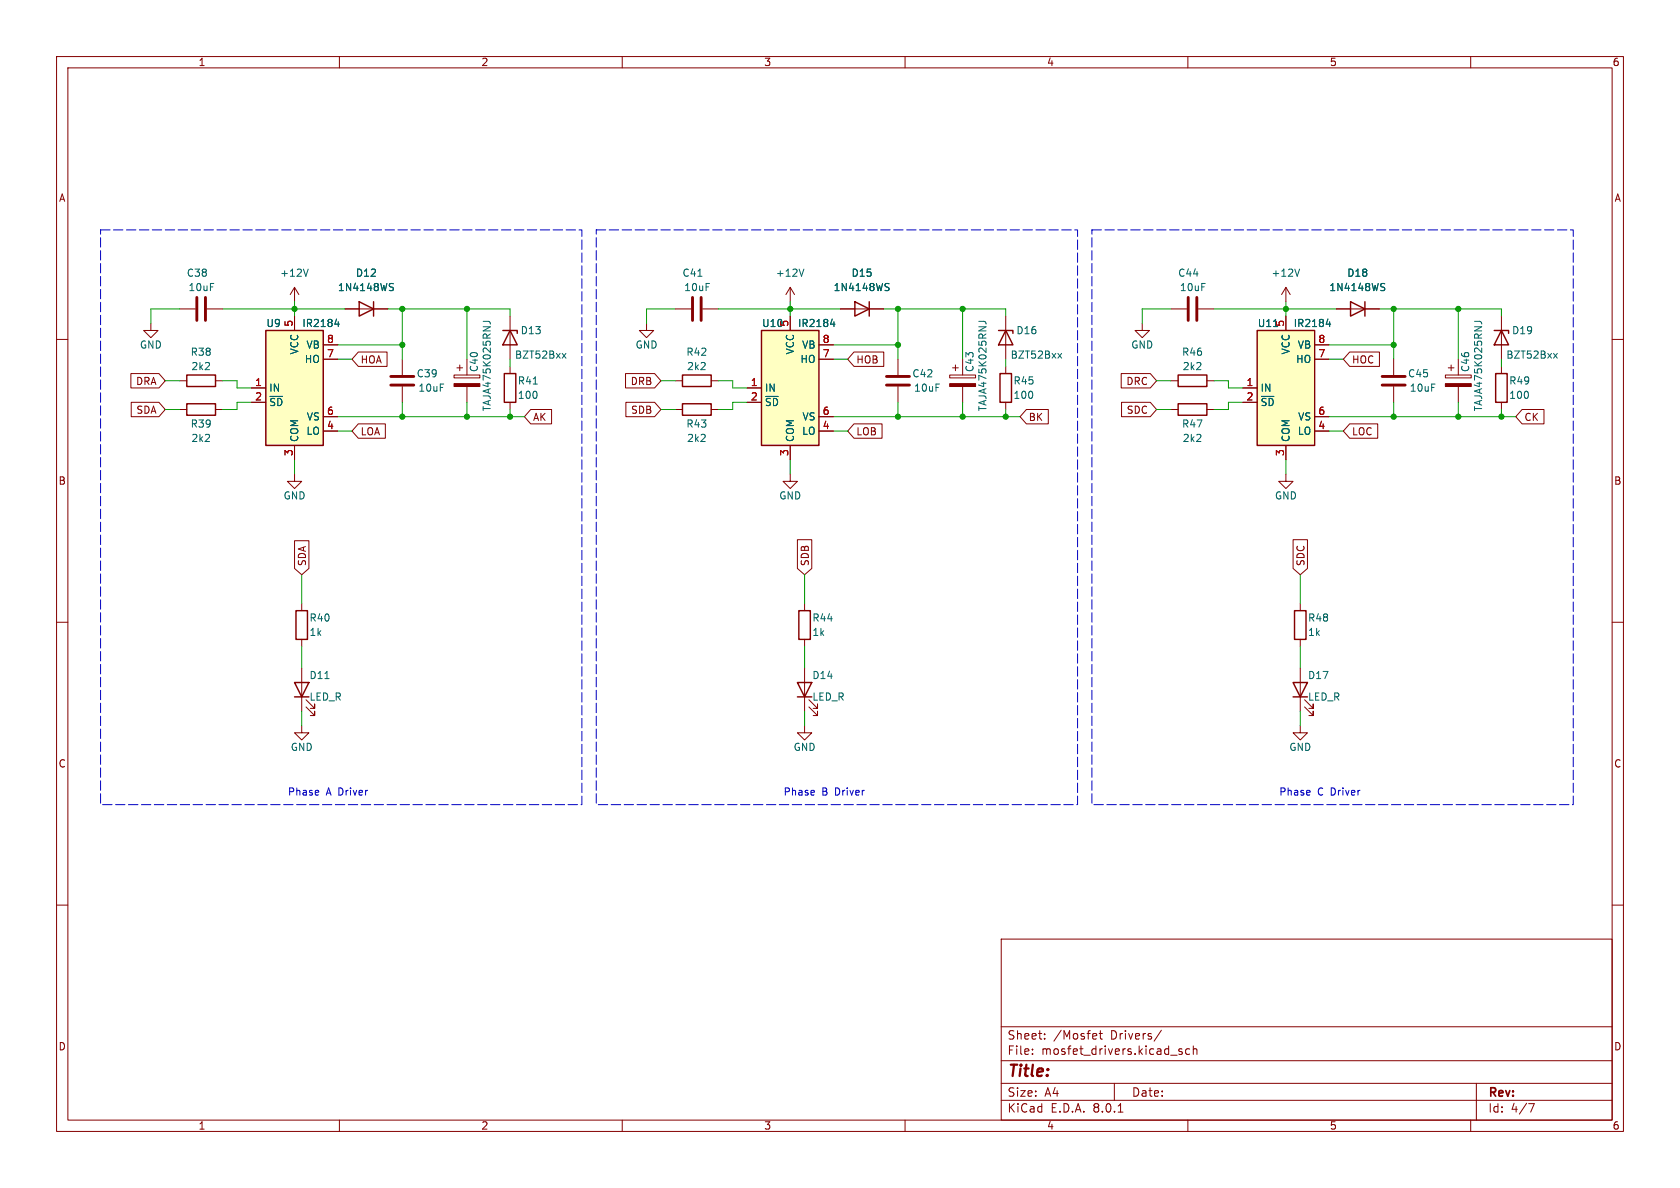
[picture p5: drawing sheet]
<svg xmlns="http://www.w3.org/2000/svg" width="297mm" height="210mm" viewBox="0 0 297 210" stroke-linecap="round" stroke-linejoin="round" font-family="sans-serif">
<g fill="none" stroke="#840000" stroke-width=".18">
<path d="M10 10h277v190h-277zM12 12h273v186h-273zM60 10v2M110 10v2M160 10v2M210 10v2M260 10v2M10 60h2M52.1 50.8l-.8 1.3M52.1 50.8v2.5M52.1 50.8l.7 1.3M201.9 57.2v1.2h1.3l-1.3 1.3-1.2-1.3h1.2"/>
<path d="M207 54.6h2.8M211.8 54.6h2.8M285 60h2M207 67.3h1.3M207 72.4h1.3M213.4 67.3h1.2M213.4 72.4h1.2M10 110h2M285 110h2M10 160h2M285 160h2M177 166h108v32h-108z"/>
<path d="M60 198v2M110 198v2M160 198v2M177 194.5h108M177 191.5h108M177 187.5h108M177 181.5h108M182.5 186.3v.1M182.5 185.5v.1M184.7 183.6v.1M184.7 182.8v.1M193.7 182.7l.2 .4-.7 .1"/>
<path d="M193.8 183.6l-.1 .1M194.3 182.7h.6M194.5 182.2v1.3l.4 .2M197 191.5v3M197.7 196.6h.8M205.3 182.1l-1.3 2M209 185.5l-.4-.1-.2 .2 .1 .2 .5 .2v.3h-.6M210 198v2M210.3 185.5l-.4-.1-.3 .3v.4l.1 .2h.6M211 185.5l.2-.1 .3 .1 .1 .9M211 184.9v1.5M260 198v2"/>
<path d="M261 191.5v6.5M270.2 195.1h1l-.6 1.5"/>
</g>
<path d="M54.5 47.6l-.4 1.2" fill="none" stroke="#006464" stroke-width=".18"/>
<path d="M210.1 52.6v4M211.6 52.6v4" fill="none" stroke="#840000" stroke-width=".51"/>
<path d="M208.3 66.3h5.1v2h-5.1zM208.3 71.4h5.1v2h-5.1z" fill="none" stroke="#840000" stroke-width=".25"/>
<path d="M222.2 58.4h10.2v20.3h-10.2z" fill="#ffffc2"/>
<path d="M222.2 58.4h10.2v20.3h-10.2zM238.8 53.3l2.5 1.3-2.5 1.3zM241.3 53.3v2.6M176.8 66h2v5.1h-2z" fill="none" stroke="#840000" stroke-width=".25"/>
<g fill="none" stroke="#840000" stroke-width=".18">
<path d="M114.3 57.2v1.2h1.3l-1.3 1.3-1.3-1.3h1.3M227.3 50.8v2.5M227.3 55.9v2.5M227.3 50.8l-.7 1.3M227.3 50.8l.8 1.3M236.2 54.6h7.6M177.8 64.8v1.2M177.8 71.1v1.3M219.7 68.6h2.5M219.7 71.1h2.5M227.3 78.7v2.6M232.4 76.2h2.5"/>
<path d="M232.4 73.7h2.5M232.4 63.5h2.5M232.4 61h2.5"/>
</g>
<path d="M225.1 57.7h.8M229.7 47.6l-.4 1.2M234.5 57.3h.7M235.1 56.9v.8M244.3 50.7l.4 .1 .1 .3-.2 .3h-.3M244.3 50.1l.5 .1" fill="none" stroke="#006464" stroke-width=".18"/>
<path d="M134.6 58.4h10.2v20.3h-10.2z" fill="#ffffc2"/>
<g fill="none" stroke="#840000" stroke-width=".25">
<path d="M63.5 53.3l2.5 1.3-2.5 1.3zM66 53.3v2.6M88.9 58.4h2.5v.5M90.2 58.4l1.2 2.6h-2.5zM134.6 58.4h10.2v20.3h-10.2zM151.1 53.3l2.6 1.3-2.6 1.3zM153.7 53.3v2.6M176.5 58.4h2.6v.5M177.8 58.4l1.3 2.6h-2.6zM33 71.4h5.1v2h-5.1zM89.2 66h2v5.1h-2zM120.6 66.3h5.1v2h-5.1z"/>
<path d="M120.6 71.4h5.1v2h-5.1zM52.3 108h2.1v5h-2.1zM141.2 108h2.1v5h-2.1zM52.1 120.7h2.5l-1.3 2.5zM52.1 123.2h2.5M141 120.7h2.5l-1.3 2.5zM141 123.2h2.5"/>
</g>
<g fill="none" stroke="#840000" stroke-width=".18">
<path d="M26.7 57.2v1.2h1.2l-1.2 1.3-1.3-1.3h1.3M61 54.6h7.6M90.2 55.9v7.6M119.4 54.6h2.8M124.2 54.6h2.8M139.7 50.8v2.5M139.7 55.9v2.5M139.7 50.8l-.8 1.3M139.7 50.8l.8 1.3M148.6 54.6h7.6M177.8 55.9v7.6M31.7 72.4h1.3"/>
<path d="M38.1 72.4h1.3M80.3 66.3h4.5v.5h-4.5zM80.8 65h1M81.3 64.5v1M82.5 63.5v2.8M82.5 68.3v2.8M90.2 64.8v1.2M90.2 71.1v1.3M119.4 67.3h1.2M119.4 72.4h1.2M125.7 67.3h1.3M125.7 72.4h1.3"/>
<path d="M132.1 68.6h2.5M132.1 71.1h2.5M139.7 78.7v2.6M144.8 76.2h2.5M144.8 73.7h2.5M144.8 63.5h2.5M144.8 61h2.5M158.7 63.5v2.8M158.7 68.3v2.8M167.9 66.3h4.6v.5h-4.6zM168.4 65h1M168.9 64.5v1"/>
<path d="M170.2 63.5v2.8M170.2 68.3v2.8M246.4 63.5v2.8M246.4 68.3v2.8M52.1 83.8v1.3h1.2l-1.2 1.3-1.3-1.3h1.3M139.7 83.8v1.3h1.3l-1.3 1.3-1.3-1.3h1.3M53.3 106.7v1.3M53.3 113v1.3M53.3 118.1v7.6M142.2 106.7v1.3M142.2 113v1.3M142.2 118.1v7.6"/>
<path d="M53.3 128.3v1.2h1.3l-1.3 1.3-1.2-1.3h1.2M54.1 125l1.5 1.5v-.8v.8h-.7M54.1 123.7l1.5 1.5v-.7v.7h-.7M142.2 128.3v1.2h1.3l-1.3 1.3-1.2-1.3h1.2M143 125l1.5 1.5v-.8v.8h-.7M143 123.7l1.5 1.5v-.7v.7h-.7"/>
</g>
<g fill="none" stroke="#006464" stroke-width=".18">
<path d="M69.1 50.7l.3 .1 .1 .3-.2 .3h-.3M69.1 50.1l.4 .1M85.4 56.8h.9a.41 .41 0 0 1 .4 .5M123.4 48.8h.7M142.1 47.6l-.4 1.2M146.8 57.3h.8M147.4 56.9v.8M156.7 50.7l.4 .1 .1 .3-.3 .3h-.3M156.7 50.1l.5 .1M173 56.8h1a.41 .41 0 0 1 .3 .5M94.3 67.9h.7M99.4 62.5l.7 .8"/>
<path d="M100.1 62.5l-.7 .8M187 62.5l.7 .8M187.7 62.5l-.7 .8M57.4 120h.8"/>
</g>
<path d="M122.4 52.6v4M124 52.6v4M156.7 68.1h4.1M156.7 66.5h4.1M244.3 68.1h4.1M244.3 66.5h4.1" fill="none" stroke="#840000" stroke-width=".51"/>
<g fill="#840000" stroke="#840000" stroke-width=".18">
<path d="M167.9 67.8h4.6v.5h-4.6z"/>
<path d="M80.3 67.8h4.5v.5h-4.5z"/>
</g>
<path d="M47 58.4h10.1v20.3h-10.1z" fill="#ffffc2"/>
<path d="M47 58.4h10.1v20.3h-10.1zM264.2 58.4h2.5v.5M265.4 58.4l1.3 2.6h-2.5zM33 66.3h5.1v2h-5.1zM264.4 66h2v5.1h-2zM228.9 108h2v5h-2zM228.6 120.7h2.5l-1.2 2.5zM228.6 123.2h2.5" fill="none" stroke="#840000" stroke-width=".25"/>
<g fill="none" stroke="#840000" stroke-width=".18">
<path d="M31.7 54.6h2.8M36.6 54.6h2.8M52.1 55.9v2.5M61 54.6h2.5M66 54.6h2.6M139.7 55.9v2.5M148.6 54.6h2.5M153.7 54.6h2.5M227.3 55.9v2.5M236.2 54.6h2.6M241.3 54.6h2.5M265.4 55.9v7.6"/>
<path d="M23.1 66h5l1.1 1.3-1.1 1.3h-5zM23.2 71.1h4.9l1.1 1.3-1.1 1.3h-4.9zM31.7 67.3h1.3M38.1 67.3h1.3M44.4 68.6h2.6M44.4 71.1h2.6M52.1 78.7v2.6M57.1 76.2h2.6M57.1 73.7h2.6M57.1 63.5h2.6M57.1 61h2.6M63.3 74.9h4.8v2.6h-4.8l-1.1-1.3z"/>
<path d="M63.3 62.2h5.1v2.6h-5.1l-1.1-1.3zM71.1 63.5v2.8M71.1 68.3v2.8M93.8 72.4h3.7v2.5h-3.7l-1.1-1.2zM110.6 66h5.1l1.1 1.3-1.1 1.3h-5.1zM110.6 71.1h5.1l1.1 1.3-1.1 1.3h-5.1zM132.1 68.6h2.5M132.1 71.1h2.5M139.7 78.7v2.6M144.8 76.2h2.5M144.8 73.7h2.5M144.8 63.5h2.5"/>
<path d="M144.8 61h2.5M151 74.9h4.9v2.6h-4.9l-1.1-1.3zM151 62.2h5.2v2.6h-5.2l-1.1-1.3zM181.5 72.4h3.8v2.5h-3.8l-1.2-1.2zM198.2 66h5.2l1.1 1.3-1.1 1.3h-5.2zM198.3 71.1h5.1l1.1 1.3-1.1 1.3h-5.1zM219.7 68.6h2.5M219.7 71.1h2.5M227.3 78.7v2.6M232.4 76.2h2.5M232.4 73.7h2.5M232.4 63.5h2.5"/>
<path d="M232.4 61h2.5M238.6 62.2h5.3v2.6h-5.3l-1.1-1.3zM238.6 74.9h5v2.6h-5l-1.1-1.3zM255.5 66.3h4.6v.5h-4.6zM256 65h1M256.5 64.5v1M257.8 63.5v2.8M257.8 68.3v2.8M265.4 64.8v1.2M265.4 71.1v1.3M269.1 72.4h3.9v2.5h-3.9l-1.1-1.2zM52.1 95.6h2.5v4.9l-1.3 1.1-1.2-1.1z"/>
<path d="M141 95.4h2.5v5.1l-1.3 1.1-1.2-1.1zM227.3 83.8v1.3h1.3l-1.3 1.3-1.2-1.3h1.2M228.6 95.4h2.5v5.1l-1.2 1.1-1.3-1.1zM229.9 106.7v1.3M229.9 113v1.3M229.9 118.1v7.6M229.9 128.3v1.2h1.2l-1.2 1.3-1.3-1.3h1.3M230.6 125l1.6 1.5v-.8v.8h-.8M230.6 123.7l1.6 1.5v-.7v.7h-.8"/>
</g>
<g fill="none" stroke="#006464" stroke-width=".18">
<path d="M59.2 57.3h.8M59.8 56.9v.8M69.1 50.7l.3 .1 .1 .3-.2 .3h-.3M69.1 50.1l.4 .1M146.8 57.3h.8M147.4 56.9v.8M156.7 50.7l.4 .1 .1 .3-.3 .3h-.3M156.7 50.1l.5 .1M225.1 57.7h.8M234.5 57.3h.7M235.1 56.9v.8M244.3 50.7l.4 .1 .1 .3-.2 .3h-.3"/>
<path d="M244.3 50.1l.5 .1M260.7 56.8h.9a.41 .41 0 0 1 .3 .5M274.6 62.5l.7 .8M275.3 62.5l-.7 .8"/>
</g>
<path d="M34.8 52.6v4M36.3 52.6v4M69.1 68.1h4.1M69.1 66.5h4.1" fill="none" stroke="#840000" stroke-width=".51"/>
<path d="M255.5 67.8h4.6v.5h-4.6z" fill="#840000" stroke="#840000" stroke-width=".18"/>
<path d="M17.8 40.6h85.1v101.6h-85.1zM105.4 40.6h85.1v101.6h-85.1zM193 40.6h85.1v101.6h-85.1z" fill="none" stroke="#0000c2" stroke-width=".18" stroke-dasharray="1.7 .6"/>
<g fill="none" stroke="#009600" stroke-width=".18">
<path d="M31.7 54.6h-5v2.6M39.4 54.6h21.6M52.1 53.3v2.6M68.6 54.6h21.6v1.3M71.1 54.6v8.9M82.5 54.6v8.9M119.4 54.6h-5.1v2.6M127 54.6h21.6M139.7 53.3v2.6M156.2 54.6h21.6v1.3M158.7 54.6v8.9M170.2 54.6v8.9"/>
<path d="M207 54.6h-5.1v2.6M214.6 54.6h21.6M227.3 53.3v2.6M243.8 54.6h21.6v1.3M246.4 54.6v8.9M257.8 54.6v8.9M29.2 72.4h2.5M29.2 67.3h2.5M39.4 67.3h2.5v1.3h2.5M44.4 71.1h-2.5v1.3h-2.5M59.7 73.7h33M59.7 63.5h2.5"/>
<path d="M59.7 61h11.4M59.7 76.2h2.5M71.1 71.1v2.6M82.5 71.1v2.6M90.2 63.5v1.3M90.2 72.4v1.3M116.8 72.4h2.6M116.8 67.3h2.6M127 67.3h2.5v1.3h2.6M132.1 71.1h-2.6v1.3h-2.5M147.3 73.7h33M147.3 63.5h2.6"/>
<path d="M147.3 61h11.4M147.3 76.2h2.6M158.7 71.1v2.6M170.2 71.1v2.6M177.8 63.5v1.3M177.8 72.4v1.3M204.5 72.4h2.5M204.5 67.3h2.5M214.6 67.3h2.6v1.3h2.5M219.7 71.1h-2.5v1.3h-2.6M234.9 73.7h33.1M234.9 63.5h2.6"/>
<path d="M234.9 61h11.5M234.9 76.2h2.6M246.4 71.1v2.6M257.8 71.1v2.6M265.4 63.5v1.3M265.4 72.4v1.3M52.1 81.3v2.5M139.7 81.3v2.5M227.3 81.3v2.5M53.3 101.6v5.1M53.3 114.3v3.8M142.2 101.6v5.1"/>
<path d="M142.2 114.3v3.8M229.9 101.6v5.1M229.9 114.3v3.8M53.3 125.7v2.6M142.2 125.7v2.6M229.9 125.7v2.6"/>
</g>
<g fill="#009600" stroke="#009600" stroke-width=".18">
<circle cx="170.2" cy="54.6" r=".46"/>
<circle cx="158.7" cy="61" r=".46"/>
<circle cx="139.7" cy="54.6" r=".46"/>
<circle cx="158.7" cy="54.6" r=".46"/>
<circle cx="71.1" cy="54.6" r=".46"/>
<circle cx="71.1" cy="61" r=".46"/>
<circle cx="82.5" cy="54.6" r=".46"/>
<circle cx="82.5" cy="73.7" r=".46"/>
<circle cx="71.1" cy="73.7" r=".46"/>
<circle cx="52.1" cy="54.6" r=".46"/>
<circle cx="257.8" cy="54.6" r=".46"/>
<circle cx="246.4" cy="73.7" r=".46"/>
<circle cx="257.8" cy="73.7" r=".46"/>
<circle cx="265.4" cy="73.7" r=".46"/>
<circle cx="90.2" cy="73.7" r=".46"/>
<circle cx="158.7" cy="73.7" r=".46"/>
<circle cx="170.2" cy="73.7" r=".46"/>
<circle cx="177.8" cy="73.7" r=".46"/>
<circle cx="246.4" cy="54.6" r=".46"/>
<circle cx="227.3" cy="54.6" r=".46"/>
<circle cx="246.4" cy="61" r=".46"/>
</g>
<text font-size="2.8" fill="#840000" x="178" y="190.9">Title:</text>
<g font-size="2.1" fill="#840000">
<text x="178" y="184">Sheet:</text>
<text x="186.2" y="184">/Mosfet</text>
<text x="196.4" y="184">Drivers/</text>
<text x="178" y="186.7">File:</text>
<text x="184.1" y="186.7">mosfet_drivers.kicad_sch</text>
<text x="178" y="196.9">KiCad</text>
<text x="178" y="194.1">Size:</text>
<text x="184.7" y="194.1">A4</text>
<text x="185.7" y="196.9">E.D.A.</text>
<text x="193.3" y="196.9">8.0.1</text>
<text x="200" y="194.1">Date:</text>
<text x="263" y="194.3">Rev:</text>
<text x="263" y="196.9">Id:</text>
<text x="267.1" y="196.9">4/7</text>
</g>
<g font-size="1.8" fill="#840000">
<text x="35" y="11.9">1</text>
<text x="85" y="11.9">2</text>
<text x="135" y="11.9">3</text>
<text x="185" y="11.9">4</text>
<text x="235" y="11.9">5</text>
<text x="285" y="11.9">6</text>
<text x="10.3" y="35.9">A</text>
<text x="285.3" y="35.9">A</text>
<text x="63.7" y="64.5">HOA</text>
<text x="151.3" y="64.5">HOB</text>
<text x="238.9" y="64.5">HOC</text>
<text x="23.9" y="68.3">DRA</text>
<text x="111.4" y="68.3">DRB</text>
<text x="199" y="68.3">DRC</text>
<text x="24" y="73.3">SDA</text>
<text x="63.7" y="77.2">LOA</text>
<text x="94.1" y="74.6">AK</text>
<text x="111.5" y="73.3">SDB</text>
<text x="151.3" y="77.2">LOB</text>
<text x="181.8" y="74.6">BK</text>
<text x="199.1" y="73.3">SDC</text>
<text x="238.9" y="77.2">LOC</text>
<text x="269.4" y="74.6">CK</text>
<text x="10.3" y="85.9">B</text>
<text x="285.3" y="85.9">B</text>
<text x="54.3" y="100.2" transform="rotate(-90 54.3 100.2)">SDA</text>
<text x="143.2" y="100.2" transform="rotate(-90 143.2 100.2)">SDB</text>
<text x="230.8" y="100.2" transform="rotate(-90 230.8 100.2)">SDC</text>
<text x="10.3" y="135.9">C</text>
<text x="285.3" y="135.9">C</text>
<text x="10.3" y="185.9">D</text>
<text x="285.3" y="185.9">D</text>
<text x="35" y="199.9">1</text>
<text x="85" y="199.9">2</text>
<text x="135" y="199.9">3</text>
<text x="185" y="199.9">4</text>
<text x="235" y="199.9">5</text>
<text x="285" y="199.9">6</text>
</g>
<g font-size="1.8" fill="#006464">
<text x="32.9" y="49.1">C38</text>
<text x="33.2" y="51.7">10uF</text>
<text x="49.4" y="49.1">+12V</text>
<text x="59.6" y="51.7">1N4148WS</text>
<text x="62.8" y="49.1">D12</text>
<text x="120.6" y="49.1">C41</text>
<text x="120.9" y="51.7">10uF</text>
<text x="137.1" y="49.1">+12V</text>
<text x="147.3" y="51.7">1N4148WS</text>
<text x="150.5" y="49.1">D15</text>
<text x="208.2" y="49.1">C44</text>
<text x="208.5" y="51.7">10uF</text>
<text x="224.7" y="49.1">+12V</text>
<text x="234.9" y="51.7">1N4148WS</text>
<text x="238.1" y="49.1">D18</text>
<text x="47" y="58">U9</text>
<text x="53.3" y="58">IR2184</text>
<text x="92" y="59.3">D13</text>
<text x="134.6" y="58">U10</text>
<text x="141" y="58">IR2184</text>
<text x="179.6" y="59.3">D16</text>
<text x="222.3" y="58">U11</text>
<text x="228.6" y="58">IR2184</text>
<text x="267.2" y="59.3">D19</text>
<text x="24.6" y="61.8">GND</text>
<text x="33.6" y="63.1">R38</text>
<text x="33.7" y="65.6">2k2</text>
<text x="52.9" y="62.8" transform="rotate(-90 52.9 62.8)">VCC</text>
<text x="53.8" y="64.4">HO</text>
<text x="54.1" y="61.8">VB</text>
<text x="84.7" y="65.9" transform="rotate(-90 84.7 65.9)">C40</text>
<text x="90.9" y="63.6">BZT52Bxx</text>
<text x="112.3" y="61.8">GND</text>
<text x="121.2" y="63.1">R42</text>
<text x="121.4" y="65.6">2k2</text>
<text x="140.6" y="62.8" transform="rotate(-90 140.6 62.8)">VCC</text>
<text x="141.4" y="64.4">HO</text>
<text x="141.7" y="61.8">VB</text>
<text x="172.3" y="65.9" transform="rotate(-90 172.3 65.9)">C43</text>
<text x="178.6" y="63.6">BZT52Bxx</text>
<text x="199.9" y="61.8">GND</text>
<text x="208.9" y="63.1">R46</text>
<text x="209" y="65.6">2k2</text>
<text x="228.2" y="62.8" transform="rotate(-90 228.2 62.8)">VCC</text>
<text x="229" y="64.4">HO</text>
<text x="229.3" y="61.8">VB</text>
<text x="259.9" y="65.9" transform="rotate(-90 259.9 65.9)">C46</text>
<text x="266.2" y="63.6">BZT52Bxx</text>
<text x="47.5" y="69.4">IN</text>
<text x="47.5" y="72">~{SD}</text>
<text x="73.6" y="66.9">C39</text>
<text x="73.9" y="69.4">10uF</text>
<text x="91.4" y="70.7">100</text>
<text x="91.4" y="68.2">R41</text>
<text x="135.1" y="69.4">IN</text>
<text x="135.1" y="72">~{SD}</text>
<text x="161.2" y="66.9">C42</text>
<text x="161.5" y="69.4">10uF</text>
<text x="179.1" y="70.7">100</text>
<text x="179.1" y="68.2">R45</text>
<text x="222.8" y="69.4">IN</text>
<text x="222.8" y="72">~{SD}</text>
<text x="248.8" y="66.9">C45</text>
<text x="249.1" y="69.4">10uF</text>
<text x="266.7" y="68.2">R49</text>
<text x="266.7" y="70.7">100</text>
<text x="33.6" y="75.8">R39</text>
<text x="54.1" y="77.1">LO</text>
<text x="54.1" y="74.5">VS</text>
<text x="87" y="72.8" transform="rotate(-90 87 72.8)">TAJA475K025RNJ</text>
<text x="121.2" y="75.8">R43</text>
<text x="141.7" y="77.1">LO</text>
<text x="141.8" y="74.5">VS</text>
<text x="174.6" y="72.8" transform="rotate(-90 174.6 72.8)">TAJA475K025RNJ</text>
<text x="208.9" y="75.8">R47</text>
<text x="229.3" y="77.1">LO</text>
<text x="229.4" y="74.5">VS</text>
<text x="262.2" y="72.8" transform="rotate(-90 262.2 72.8)">TAJA475K025RNJ</text>
<text x="33.7" y="78.3">2k2</text>
<text x="52.9" y="78.2" transform="rotate(-90 52.9 78.2)">COM</text>
<text x="121.4" y="78.3">2k2</text>
<text x="140.6" y="78.2" transform="rotate(-90 140.6 78.2)">COM</text>
<text x="209" y="78.3">2k2</text>
<text x="228.2" y="78.2" transform="rotate(-90 228.2 78.2)">COM</text>
<text x="50" y="88.5">GND</text>
<text x="137.7" y="88.5">GND</text>
<text x="225.3" y="88.5">GND</text>
<text x="54.6" y="110.1">R40</text>
<text x="54.6" y="112.6">1k</text>
<text x="143.5" y="110.1">R44</text>
<text x="143.5" y="112.6">1k</text>
<text x="231.1" y="110.1">R48</text>
<text x="231.1" y="112.6">1k</text>
<text x="54.6" y="124.1">LED_R</text>
<text x="54.6" y="120.2">D11</text>
<text x="143.5" y="124.1">LED_R</text>
<text x="143.5" y="120.2">D14</text>
<text x="231.1" y="124.1">LED_R</text>
<text x="231.1" y="120.2">D17</text>
<text x="51.3" y="132.9">GND</text>
<text x="140.2" y="132.9">GND</text>
<text x="227.8" y="132.9">GND</text>
</g>
<g font-size="1.8" fill="#a90000">
<text x="51.8" y="57.9" transform="rotate(-90 51.8 57.9)">5</text>
<text x="139.4" y="57.9" transform="rotate(-90 139.4 57.9)">5</text>
<text x="227.1" y="57.9" transform="rotate(-90 227.1 57.9)">5</text>
<text x="57.7" y="63.2">7</text>
<text x="57.7" y="60.7">8</text>
<text x="145.3" y="63.2">7</text>
<text x="145.3" y="60.7">8</text>
<text x="233" y="63.2">7</text>
<text x="233" y="60.7">8</text>
<text x="45" y="68.3">1</text>
<text x="45" y="70.9">2</text>
<text x="132.6" y="68.3">1</text>
<text x="132.6" y="70.9">2</text>
<text x="220.3" y="68.3">1</text>
<text x="220.3" y="70.9">2</text>
<text x="57.7" y="75.9">4</text>
<text x="57.7" y="73.4">6</text>
<text x="145.3" y="75.9">4</text>
<text x="145.3" y="73.4">6</text>
<text x="233" y="75.9">4</text>
<text x="233" y="73.4">6</text>
<text x="51.8" y="80.7" transform="rotate(-90 51.8 80.7)">3</text>
<text x="139.4" y="80.7" transform="rotate(-90 139.4 80.7)">3</text>
<text x="227.1" y="80.7" transform="rotate(-90 227.1 80.7)">3</text>
</g>
<g font-size="1.8" fill="#0000c2">
<text x="50.8" y="140.7">Phase</text>
<text x="57.7" y="140.7">A Driver</text>
<text x="138.4" y="140.7">Phase</text>
<text x="145.3" y="140.7">B</text>
<text x="147.7" y="140.7">Driver</text>
<text x="226.1" y="140.7">Phase</text>
<text x="232.9" y="140.7">C Driver</text>
</g>
</svg>
